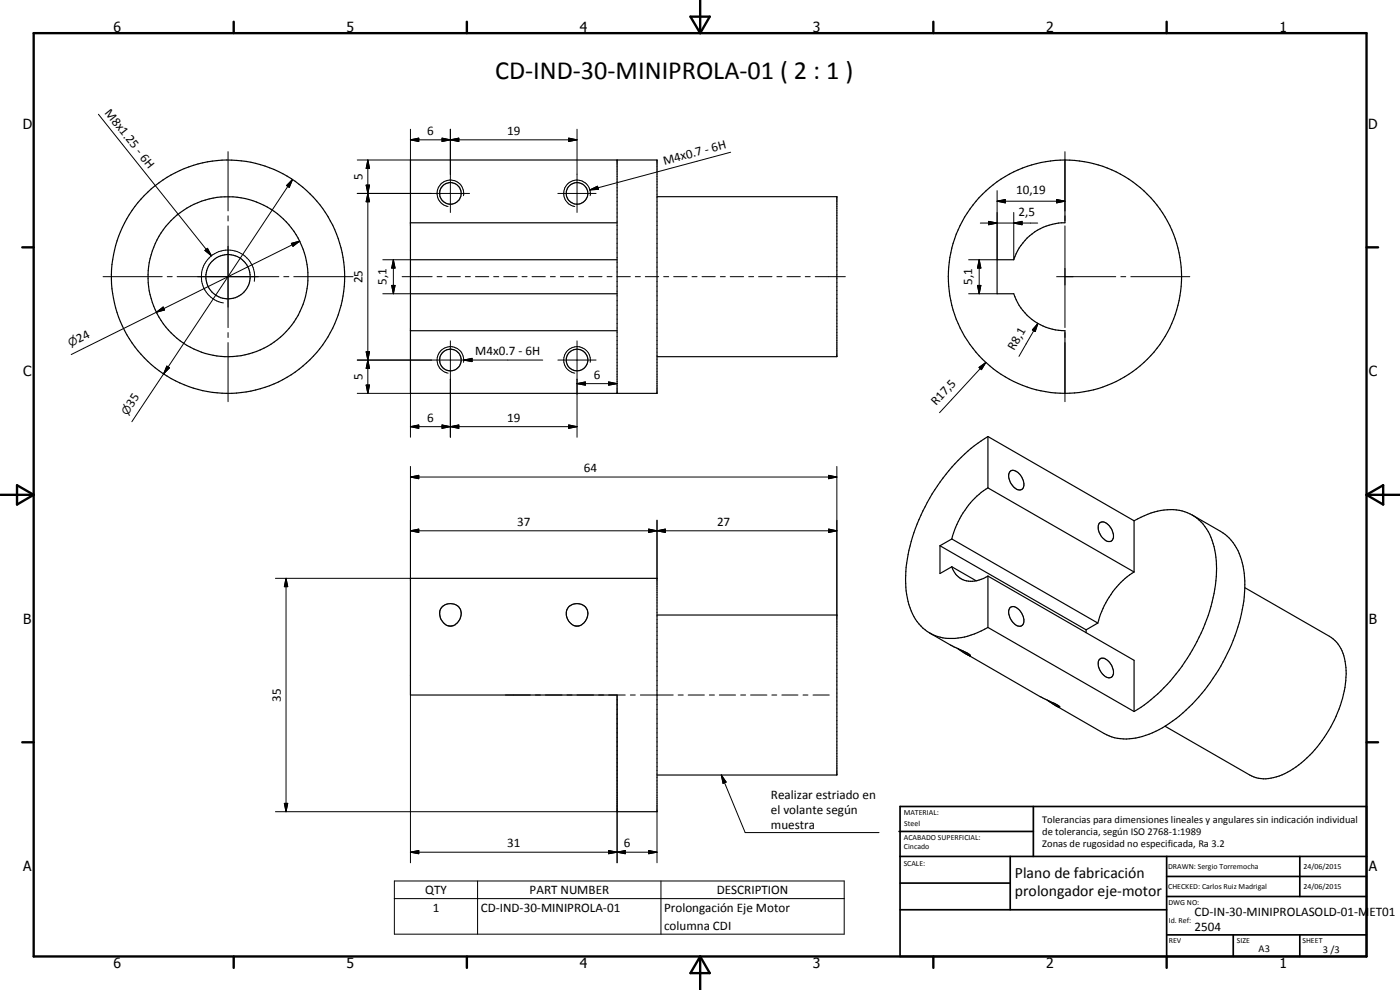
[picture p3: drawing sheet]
<svg xmlns="http://www.w3.org/2000/svg" width="420mm" height="297mm" viewBox="0 0 420 297" stroke-linecap="round" stroke-linejoin="round" font-family="sans-serif">
<g fill="none" stroke="#000" stroke-width=".35">
<path d="M123.2 48h74v70h-74zM185.2 48v70M197.2 59h54v48h-54M319.6 48v18.8a16 16 0 0 0-15.4 11.1h-5v10.2h5a16.2 16.2 0 0 0 15.4 11.1v18.8M319.6 48a35 35 0 0 1 35 35 35 35 0 0 1-35 35M319.6 48a35 35 0 0 0-35 35 35 35 0 0 0 35 35M123.2 77.9h62M123.2 66.8h62M123.2 88.1h62M123.2 99.2h62M296.5 131v15.4M296.5 131l43.8 25.3"/>
<path d="M296.5 131a55.2 55.2 0 0 0-23 31.5 32.6 32.6 0 0 0 0 20.8 12.7 12.7 0 0 0 15 8 24.7 24.7 0 0 0 8-3M296.5 146.4l43.8 25.2M296.5 146.4a25.9 25.9 0 0 0-10.8 15.3M303.2 141.4a2.31 2.31 0 0 1 3.1 1.3 3.6 3.6 0 0 1 .5 4.1 2.15 2.15 0 0 1-2.9-1 3.6 3.6 0 0 1-.7-4.4zM329.9 157a1.84 1.84 0 0 1 2.7 .5 4.3 4.3 0 0 1 1.2 4.6 1.95 1.95 0 0 1-3-.8 4 4 0 0 1-1-4zM340.3 156.3v15.3M357.8 154.6a15.3 15.3 0 0 1 7 11.5 40.6 40.6 0 0 1-2.2 18.6 59.6 59.6 0 0 1-13.3 21.6 42.6 42.6 0 0 1-9 7.2M357.8 154.6a16.1 16.1 0 0 0-15.4 .6l-2.1 1.1M357.8 154.6l8.5 4.8a15.8 15.8 0 0 1 7.1 12.6 47.9 47.9 0 0 1-7 27.9 47.5 47.5 0 0 1-20.5 20 15.7 15.7 0 0 1-14.5 .2l-14.7-8.5M123.2 173.5h74v70h-12v-35h-62zM282.1 163.7l43.9 25.3M282.1 163.7v8.4l3.6-2"/>
<path d="M285.7 161.7l43.8 25.2M285.7 161.7l-3.6 2M285.7 170.1l7.2 4.1M285.7 170.1a6.2 6.2 0 0 0 8.8 3.7l2-1M296.5 172.8l43.8 25.3v15.4M296.5 172.8v15.5M340.3 171.6a25.4 25.4 0 0 0-10.8 15.3M373.6 176.3l25.4 14.6a11.1 11.1 0 0 1 4.9 9.4 36.5 36.5 0 0 1-12.5 27.8 17.9 17.9 0 0 1-13 5.5l-1.4-.3-1.9-.8-25.5-14.6M132.7 182.1a3.3 3.3 0 0 1 4.3-.5 3.3 3.3 0 0 1 .9 4.3 2.95 2.95 0 0 1-2.9 2 2.95 2.95 0 0 1-2.7-2.2 3.3 3.3 0 0 1 .4-3.6zM170.6 182.1a3.3 3.3 0 0 1 4.3-.6 3.3 3.3 0 0 1 1.2 4.2 3 3 0 0 1-3.1 2.1 3 3 0 0 1-2.8-2.4l-.2-1.7zM197.2 184.5h54v48h-54M279 189.9l7.2 4.2 3.9 1.7 1.1 .8-1.5-.5-2.3-1.5"/>
<path d="M289.8 196.1l22.3 12.9 4.5 2.1 1.4 1M296.5 188.3l43.8 25.2M303.2 182.2a2.6 2.6 0 0 1 3.4 1.7 2.99 2.99 0 0 1 0 3.9 3.4 3.4 0 0 1-3.7-3l-.2-1.5zM326 189v.8M329.5 186.9l-3.5 2.1M329.9 197.9a2.02 2.02 0 0 1 3 .8 3.7 3.7 0 0 1 .8 4.4 2.34 2.34 0 0 1-3.2-1.3 4 4 0 0 1-.6-3.9zM314.3 210.1l2.4 1.5M316.7 211.6l1.3 .5M318 212.1h.1"/>
<circle cx="135.2" cy="58" r="3.2"/>
<circle cx="173.2" cy="58" r="3.3"/>
<circle cx="68.4" cy="83" r="6.7"/>
<circle cx="68.4" cy="83" r="35"/>
<circle cx="68.4" cy="83" r="24"/>
<circle cx="135.2" cy="108" r="3.2"/>
<circle cx="173.2" cy="108" r="3.2"/>
</g>
<g fill="none" stroke="#000" stroke-width=".3">
<path d="M29.5 34.3l33.9 42.5M123.2 38.8v9.2h-16M135.2 38.8v25M173.2 38.8v25M68.4 45.5v17.8M87.8 53.8l-1 2.4-.8-.5zM87.8 53.8l-38.7 58.4M107.2 58h33.7M109.9 55.5h1l-.5 2.5zM109.9 55.5l1 5h-1l1-5zM110.4 58l.5 2.5h-1zM110.4 48l.5 2.5h-1z"/>
<path d="M110.4 48v70M123.2 42l2.5-.6v1.1zM123.2 42h50M132.7 41.4l2.5 .6-2.5 .5zM135.2 42l2.5-.6v1.1zM139.1 58.7a4 4 0 0 0-3.3-4.6 4 4 0 0 0-4.6 3.3 4 4 0 0 0 3.3 4.6M167.4 58h11.5M170.7 41.4l2.5 .6-2.5 .5zM177 57l2.3-1.1 .3 .9zM177.1 58.7a4 4 0 0 0-3.3-4.6 4 4 0 0 0-4.6 3.3 4 4 0 0 0 3.3 4.6M219.3 45.7l-42.3 11.3M299.2 57.2v20.7h-8.5"/>
<path d="M317.1 59.9l2.5 .5-2.5 .5zM319.6 45.5v17.8M61.5 75.1l.8-.6 1.1 2.3zM68.4 64.8v1.5M68.4 67.8v30.5M87.4 73l2.5-.7-2 1.6zM89.9 72.3l-43 21.4M114.9 77.9h8.3M118.1 77.9l.5 2.5h-1.1zM118.1 77.9v10.2M293.9 77.9l.5 2.5h-1zM293.9 77.9v10.2"/>
<path d="M294.2 66.9h17.2M296.7 66.4l2.5 .5-2.5 .5zM299.2 60.4l2.5-.5v1zM299.2 60.4h20.4M304.2 66.9l2.5-.5v1zM304.2 63.8v14.1M319.6 64.8v1.5M319.6 67.8v30.5M30.9 83h17.8M46.9 93.7l2.1-1.6 .4 .9zM46.9 93.7l-25.5 12.7M50.2 83h1.5"/>
<path d="M53.2 83h30.5M68.4 99.8v1.5M76.3 84.4a8 8 0 0 0-6.5-9.3 8 8 0 0 0-9.3 6.5 8 8 0 0 0 6.5 9.3M85.2 83h1.5M88.2 83h17.7M114.9 88.1h8.3M117.5 85.6h1.1l-.5 2.5zM120.7 83h9M131.2 83h1.5M134.2 83h4M139.6 83h1.6M142.7 83h4"/>
<path d="M148.2 83h1.5M151.2 83h4M156.7 83h1.5M159.7 83h3.9M165.2 83h1.5M168.2 83h4M173.7 83h1.5M176.7 83h4M182.2 83h1.5M185.2 83h4M190.7 83h1.5M193.7 83h4"/>
<path d="M199.2 83h1.5M202.2 83h4M207.7 83h1.5M210.7 83h4M216.2 83h1.5M219.1 83h4.1M224.7 83h1.5M227.7 83h4M233.2 83h1.5M236.2 83h4M241.7 83h1.5M244.7 83h9"/>
<path d="M290.7 88.1h8.5M293.4 85.6h1l-.5 2.5zM311.5 97.1l-.8 2.4-.9-.5zM311.5 97.1l-5.7 9.8M317.1 83h17.7M319.6 99.8v1.5M336.4 83h1.5M339.4 83h17.7M49.1 112.2l-9.5 14.3M50.1 109.9l.8 .5-1.8 1.8zM68.4 102.8v17.7M107.2 118h16v13.2"/>
<path d="M107.2 108h55.7M109.9 105.5h1l-.5 2.5zM109.9 115.5h1l-.5 2.5zM109.9 105.5l1 5h-1l1-5zM110.4 108l.5 2.5h-1zM135.2 102.3v28.9M139.1 108.7a4 4 0 0 0-3.3-4.6 4 4 0 0 0-4.6 3.3 4 4 0 0 0 3.3 4.6M139.2 108l2.5-.5v1zM167.4 108h11.5M173.2 115.1l2.5-.5v1zM173.2 102.3v28.9M173.2 115.1h12"/>
<path d="M177.1 108.7a4 4 0 0 0-3.3-4.6 4 4 0 0 0-4.6 3.3 4 4 0 0 0 3.3 4.6M182.7 114.6l2.5 .5-2.5 .5zM293.8 110.2l2.1-1.4-1.4 2.1zM295.9 108.8l-13.9 15M319.6 102.8v17.7M123.2 128l2.5-.5v1zM123.2 140v33.5h-40.5M123.2 128h50M132.7 127.5l2.5 .5-2.5 .5zM135.2 128l2.5-.5v1zM170.7 127.5l2.5 .5-2.5 .5zM251.2 140v44.5"/>
<path d="M123.2 159.3l2.5-.6v1.1zM123.2 143.1l2.5-.5v1zM123.2 159.3h128M123.2 143.1h128M194.7 158.7l2.5 .6-2.5 .5zM194.7 158.7l5 1.1v-1.1l-5 1.1zM197.2 159.3l2.5-.6v1.1zM197.2 156.1v17.4M248.7 142.6l2.5 .5-2.5 .5zM248.7 158.7l2.5 .6-2.5 .5zM85.8 173.5l.5 2.5h-1zM85.8 173.5v70"/>
<path d="M123.2 208.5v50.4M151.7 208.5h7.5M160.7 208.5h1.5M163.6 208.5h5.1M170.2 208.5h1.5M173.2 208.5h5M179.7 208.5h1.5M182.7 208.5h5M185.2 208.7v50.2M189.2 208.5h1.5M192.2 208.5h9.8M203.5 208.5h1.6"/>
<path d="M206.5 208.5h4.9M212.9 208.5h1.5M215.9 208.5h4.9M222.3 208.5h1.5M225.2 208.5h5M231.6 208.5h1.5M234.6 208.5h4.9M241 208.5h1.5M244 208.5h4.9M216.5 232.5l1.4 2.2-.9 .3zM216.5 232.5l7.1 17.3h40.2M82.7 243.5h102.5"/>
<path d="M85.3 241h1l-.5 2.5zM123.2 255.7l2.5-.5v1zM123.2 255.7h74M182.7 255.2l2.5 .5-2.5 .5zM185.2 255.7l2.5-.5v1zM194.7 255.2l2.5 .5-2.5 .5zM197.2 243.5v15.4M118.4 264.3h135v16h-135zM118.4 269.6h135M143.3 264.3v16M198.4 264.3v16"/>
</g>
<g fill="#000">
<circle cx="123.2" cy="66.8" r=".18"/>
<circle cx="291.1" cy="196.7" r=".18"/>
<circle cx="291.2" cy="196.6" r=".18"/>
</g>
<g fill="none" stroke="#000" stroke-width=".71">
<path d="M10.1 9.9h400v277.1h-400zM70.1 6.5v3.4M140.1 6.5v3.4M207.2 5h5.8l-2.9 4.9zM210.1 0v9.9M280.1 6.5v3.4M350.1 6.5v3.4M6.7 74.2h3.4M410.1 74.2h3.5M.1 148.5h10M5.1 145.6l5 2.9-5 2.9zM410.1 148.5h10"/>
<path d="M410.1 148.5l5-2.9v5.8zM6.7 222.7h3.4M410.1 222.7h3.5M70.1 287v3.4M140.1 287v3.4M210.1 287v10M210.1 287l2.9 5h-5.8zM280.1 287v3.4M350.1 287v3.4"/>
</g>
<g fill="none" stroke="#000" stroke-width=".51">
<path d="M269.8 249.5h40.3M270.1 242h140v45h-140zM270.1 257h140M303.2 257v16M310.1 242v15M350.1 257v30M390.1 257v12M270.1 265h33.1M270.1 273h80M350.1 269h60M350.1 263h60M350.1 280.5h60"/>
<path d="M370.1 280.5v6.5M390.1 280.5v6.5"/>
</g>
<g fill="#000">
<path d="M87.8 53.8l-1 2.4-.8-.5zM109.9 55.5h1l-.5 2.5zM110.4 48l.5 2.5h-1zM123.2 42l2.5-.6v1.1zM132.7 41.4l2.5 .6-2.5 .5zM135.2 42l2.5-.6v1.1zM170.7 41.4l2.5 .6-2.5 .5zM177 57l2.3-1.1 .3 .9zM299.2 60.4l2.5-.5v1zM61.5 75.1l.8-.6 1.1 2.3zM87.4 73l2.5-.7-2 1.6zM110.4 58l.5 2.5h-1z"/>
<path d="M296.7 66.4l2.5 .5-2.5 .5zM304.2 66.9l2.5-.5v1zM317.1 59.9l2.5 .5-2.5 .5zM46.9 93.7l2.1-1.6 .4 .9zM117.5 85.6h1.1l-.5 2.5zM118.1 77.9l.5 2.5h-1.1zM293.4 85.6h1l-.5 2.5zM293.9 77.9l.5 2.5h-1zM311.5 97.1l-.8 2.4-.9-.5zM50.1 109.9l.8 .5-1.8 1.8zM109.9 105.5h1l-.5 2.5zM109.9 115.5h1l-.5 2.5z"/>
<path d="M110.4 108l.5 2.5h-1zM139.2 108l2.5-.5v1zM173.2 115.1l2.5-.5v1zM182.7 114.6l2.5 .5-2.5 .5zM293.8 110.2l2.1-1.4-1.4 2.1zM123.2 128l2.5-.5v1zM132.7 127.5l2.5 .5-2.5 .5zM135.2 128l2.5-.5v1zM170.7 127.5l2.5 .5-2.5 .5zM123.2 159.3l2.5-.6v1.1zM123.2 143.1l2.5-.5v1zM194.7 158.7l2.5 .6-2.5 .5z"/>
<path d="M197.2 159.3l2.5-.6v1.1zM248.7 142.6l2.5 .5-2.5 .5zM248.7 158.7l2.5 .6-2.5 .5zM85.8 173.5l.5 2.5h-1zM216.5 232.5l1.4 2.2-.9 .3zM85.3 241h1l-.5 2.5zM123.2 255.7l2.5-.5v1zM182.7 255.2l2.5 .5-2.5 .5zM185.2 255.7l2.5-.5v1zM194.7 255.2l2.5 .5-2.5 .5z"/>
</g>
<text font-size="7.9" x="148.6" y="23.8">CD-IND-30-MINIPROLA-01 ( 2 : 1 )</text>
<g font-size="4.7">
<text x="304.6" y="263.5">Plano de fabricación</text>
<text x="304.6" y="268.9">prolongador eje-motor</text>
</g>
<g font-size="4.2">
<text x="34" y="9.6">6</text>
<text x="104" y="9.6">5</text>
<text x="174" y="9.6">4</text>
<text x="244" y="9.6">3</text>
<text x="314" y="9.6">2</text>
<text x="384" y="9.6">1</text>
<text x="6.8" y="38.7">D</text>
<text x="410.6" y="38.7">D</text>
<text x="7" y="112.9">C</text>
<text x="410.8" y="112.9">C</text>
<text x="7" y="187.1">B</text>
<text x="410.8" y="187.1">B</text>
<text x="7" y="261.4">A</text>
<text x="410.8" y="261.4">A</text>
<text x="34" y="290.4">6</text>
<text x="104" y="290.4">5</text>
<text x="174" y="290.4">4</text>
<text x="244" y="290.4">3</text>
<text x="314" y="290.4">2</text>
<text x="384" y="290.4">1</text>
</g>
<g font-size="3.9">
<text x="31.2" y="34" transform="rotate(51 31.2 34)">M8x1.25 - 6H</text>
<text x="128.2" y="40.4">6</text>
<text x="152.2" y="40.4">19</text>
<text x="199.4" y="49.4" transform="rotate(-15 199.4 49.4)">M4x0.7 - 6H</text>
<text x="108.8" y="54.1" transform="rotate(-90 108.8 54.1)">5</text>
<text x="304.9" y="58.3">10,19</text>
<text x="305.7" y="64.9">2,5</text>
<text x="108.8" y="85" transform="rotate(-90 108.8 85)">25</text>
<text x="116" y="85.6" transform="rotate(-90 116 85.6)">5,1</text>
<text x="291.8" y="85.6" transform="rotate(-90 291.8 85.6)">5,1</text>
<text x="23.7" y="102.9" transform="rotate(-26 23.7 102.9)">24</text>
<text x="142.7" y="106.5">M4x0.7 - 6H</text>
<text x="304.4" y="105.2" transform="rotate(-60 304.4 105.2)">R8,1</text>
<text x="178.2" y="113.6">6</text>
<text x="108.8" y="114" transform="rotate(-90 108.8 114)">5</text>
<text x="39.8" y="122.4" transform="rotate(-56 39.8 122.4)">35</text>
<text x="281" y="121.9" transform="rotate(-47 281 121.9)">R17,5</text>
<text x="128.2" y="126.5">6</text>
<text x="152.2" y="126.5">19</text>
<text x="175.2" y="141.6">64</text>
<text x="155.2" y="157.7">37</text>
<text x="215.2" y="157.7">27</text>
<text x="84.3" y="210.6" transform="rotate(-90 84.3 210.6)">35</text>
<text x="231.3" y="239.8">Realizar estriado en</text>
<text x="231.3" y="244.3">el volante según</text>
<text x="231.3" y="248.8">muestra</text>
<text x="152.2" y="254.1">31</text>
<text x="187.2" y="254.1">6</text>
<text x="127.6" y="268.3">QTY</text>
<text x="158.9" y="268.2">PART NUMBER</text>
<text x="215.1" y="268.3">DESCRIPTION</text>
<text x="129.9" y="273.6">1</text>
<text x="144.3" y="273.6">CD-IND-30-MINIPROLA-01</text>
<text x="199.3" y="273.7">Prolongación Eje Motor</text>
<text x="358.5" y="275">CD-IN-30-MINIPROLASOLD-01-MET01</text>
<text x="199.3" y="279">columna CDI</text>
<text x="358.5" y="279.4">2504</text>
</g>
<g font-size="3.3">
<text x="21.2" y="104.1" transform="rotate(-26 21.2 104.1)">n</text>
<text x="38.2" y="124.7" transform="rotate(-56 38.2 124.7)">n</text>
</g>
<g font-size="3.1">
<text x="312.7" y="246.8">Tolerancias para dimensiones lineales y angulares sin indicación individual</text>
<text x="312.7" y="250.4">de tolerancia, según ISO 2768-1:1989</text>
<text x="312.7" y="254">Zonas de rugosidad no especificada, Ra 3.2</text>
<text x="377.7" y="285.6">A3</text>
<text x="397" y="285.9">3 /3</text>
</g>
<g font-size="2.4">
<text x="271.2" y="244.4">MATERIAL:</text>
<text x="271.3" y="252">ACABADO SUPERFICIAL:</text>
<text x="271.4" y="247.9">Steel</text>
<text x="271.3" y="254.6">Cincado</text>
<text x="271.2" y="259.7">SCALE:</text>
<text x="350.6" y="260.8">DRAWN: Sergio Torremocha</text>
<text x="391.2" y="260.6">24/06/2015</text>
<text x="350.6" y="266.9">CHECKED: Carlos Ruiz Madrigal</text>
<text x="391.2" y="266.7">24/06/2015</text>
<text x="350.6" y="271.4">DWG NO:</text>
<text x="350.8" y="276.9">Id. Ref:</text>
<text x="350.8" y="282.8">REV</text>
<text x="371.2" y="282.9">SIZE</text>
<text x="390.9" y="282.9">SHEET</text>
</g>
</svg>
